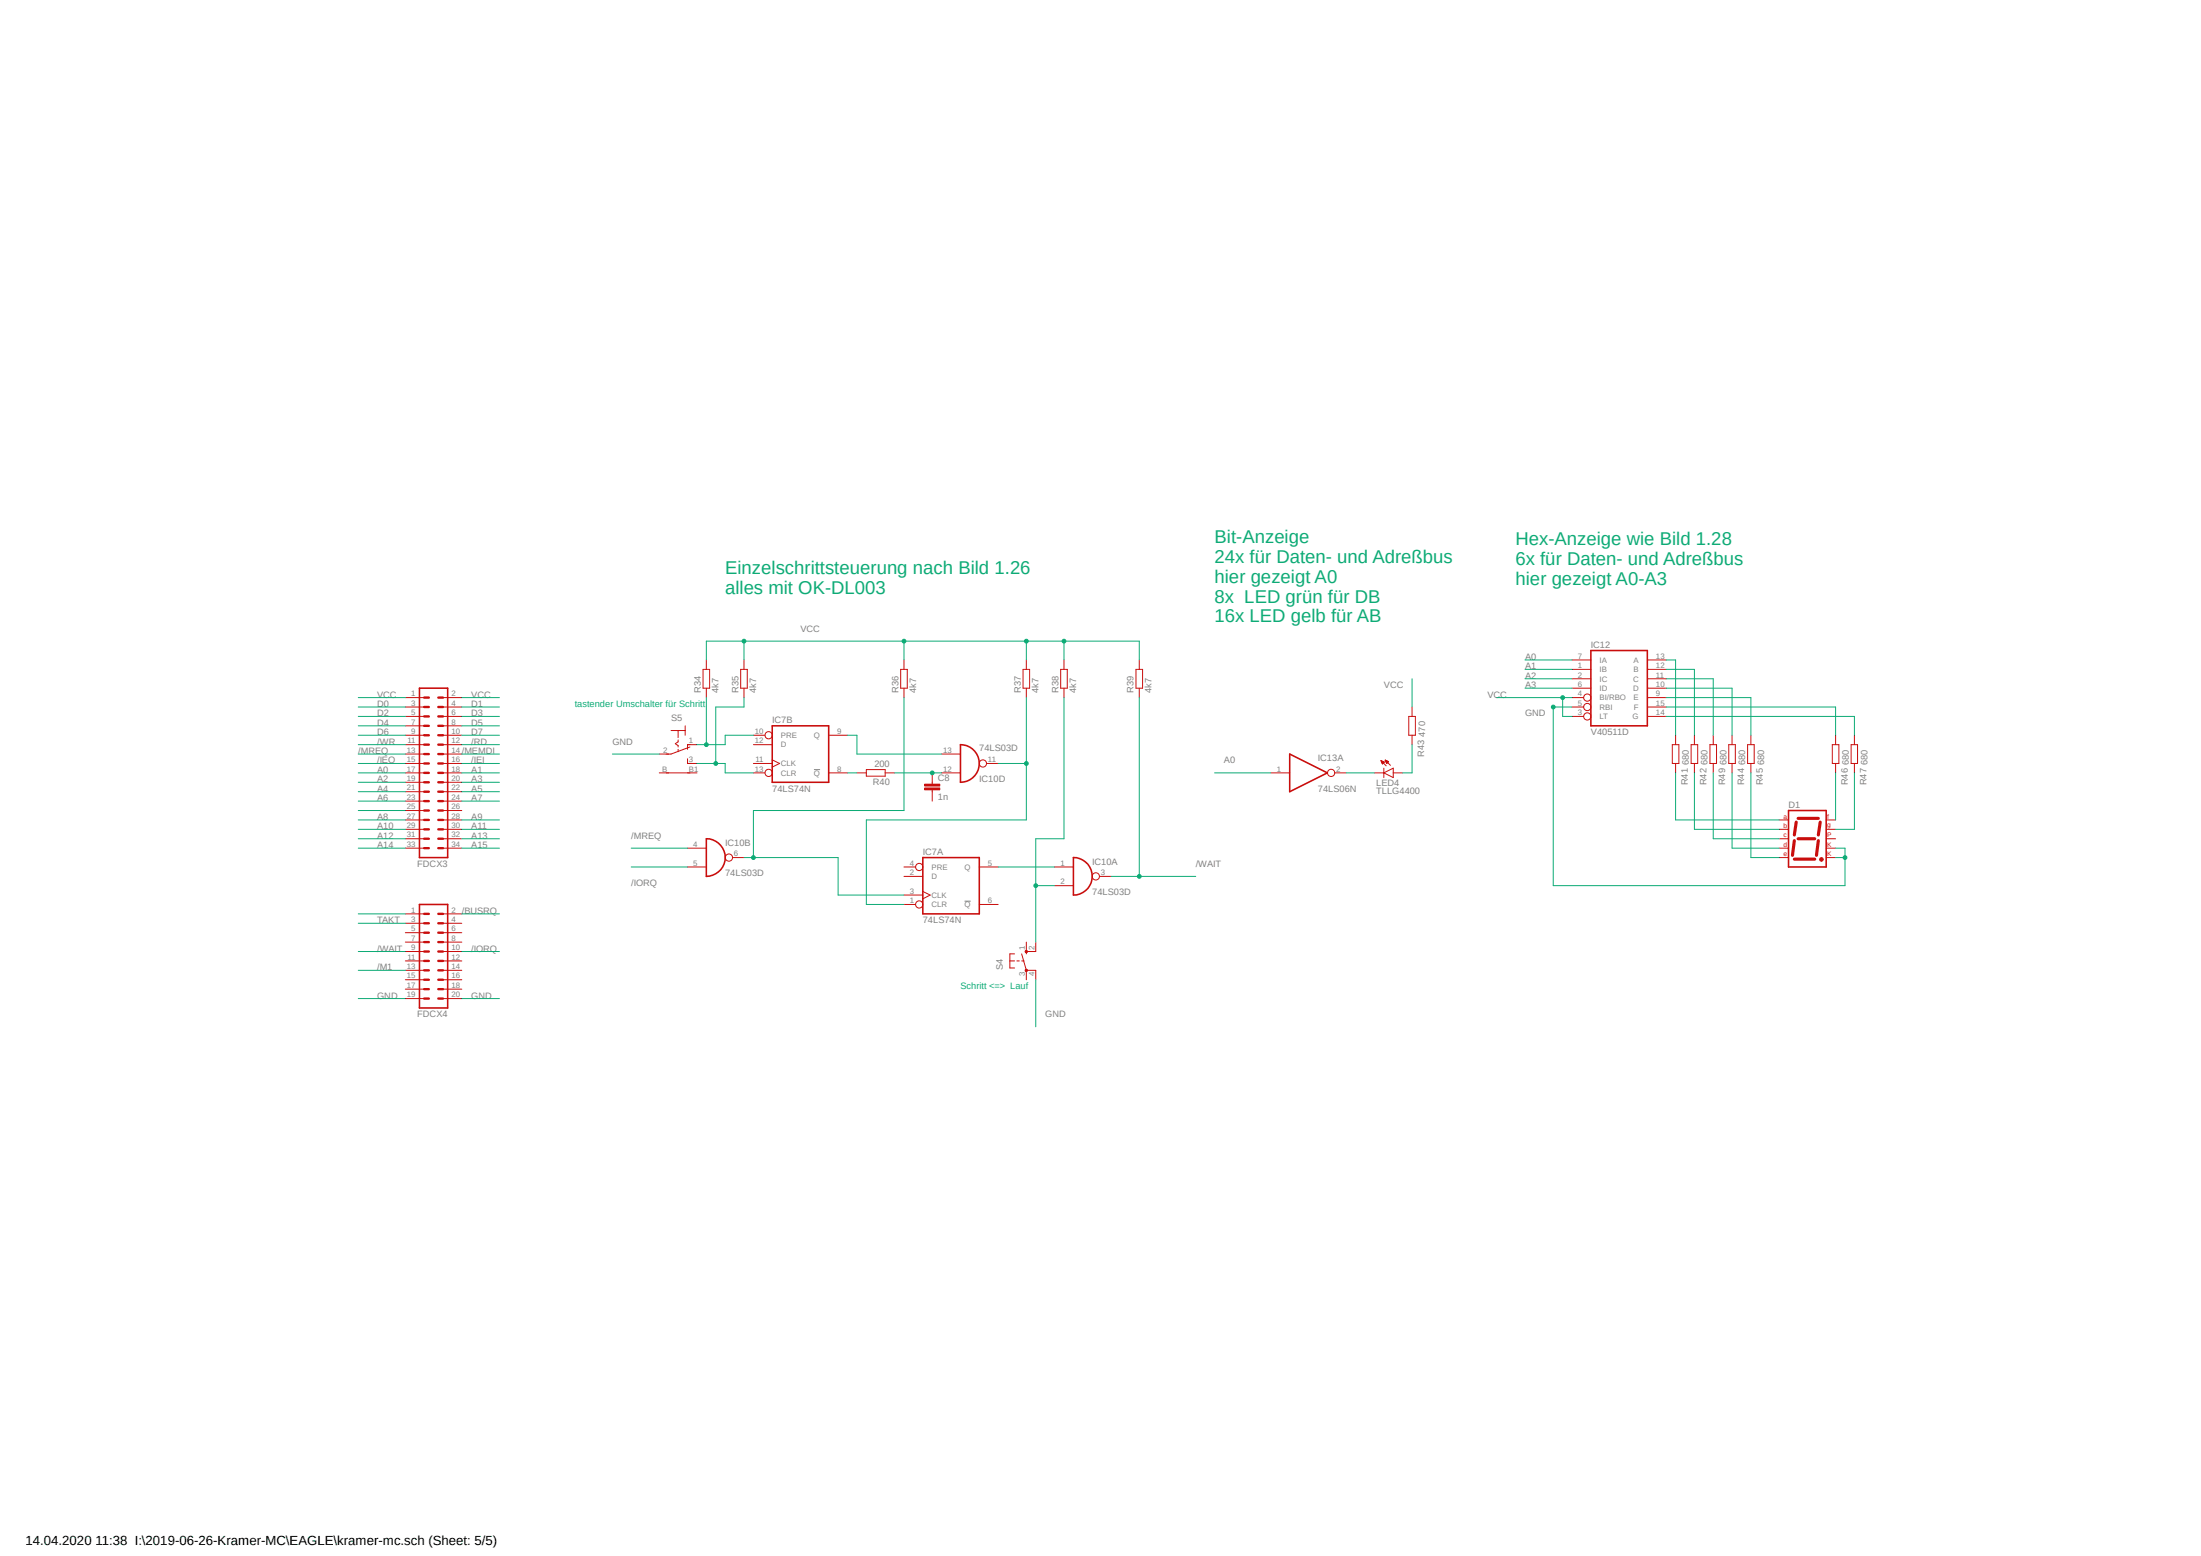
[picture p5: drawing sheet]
<svg xmlns="http://www.w3.org/2000/svg" width="594mm" height="420mm" viewBox="0 0 594 420" stroke-linecap="round" stroke-linejoin="round" font-family="sans-serif">
<path d="M96 141.5l408.8 135.8M504.8 141.5l-408.8 135.8" fill="none" stroke="#fff" stroke-width=".27"/>
<path d="M219.7 207.7h1.6M260.3 243.2h1.7" fill="none" stroke="#808080" stroke-width=".27"/>
<path d="M113.2 185.8h7.6v45.7h-7.6zM208.4 195.9h15.2v15.3h-15.2zM259.2 201a5.1 5.1 0 0 1 5.1 5.1 5.1 5.1 0 0 1-5.1 5.1zM348.1 203.5l10.1 5.1-10.1 5.1zM190.6 226.4a5.1 5.1 0 0 1 5.1 5.1 5.1 5.1 0 0 1-5.1 5.1zM249 231.5h15.3v15.2h-15.3zM289.7 231.5a5.1 5.1 0 0 1 5.1 5 5.1 5.1 0 0 1-5.1 5.1zM113.2 244.1h7.6v28h-7.6z" fill="none" stroke="#c90d0c" stroke-width=".42"/>
<g fill="none" stroke="#c90d0c" stroke-width=".63">
<path d="M114.5 198.5h1.2M114.5 195.9h1.2M114.5 193.4h1.2M114.5 190.8h1.2M114.5 188.3h1.2M118.3 198.5h1.2M118.3 195.9h1.2M118.3 193.4h1.2M118.3 190.8h1.2M118.3 188.3h1.2M114.5 201h1.2M114.5 203.5h1.2"/>
<path d="M114.5 206.1h1.2M114.5 208.6h1.2M114.5 211.2h1.2M114.5 213.7h1.2M114.5 216.2h1.2M114.5 218.8h1.2M118.3 201h1.2M118.3 203.5h1.2M118.3 206.1h1.2M118.3 208.6h1.2M118.3 211.2h1.2M118.3 213.7h1.2"/>
<path d="M118.3 216.2h1.2M118.3 218.8h1.2M114.5 221.3h1.2M114.5 223.9h1.2M114.5 226.4h1.2M114.5 228.9h1.2M118.3 221.3h1.2M118.3 223.9h1.2M118.3 226.4h1.2M118.3 228.9h1.2M114.5 256.8h1.2M114.5 254.3h1.2"/>
<path d="M114.5 251.8h1.2M114.5 249.2h1.2M114.5 246.7h1.2M114.5 259.4h1.2M118.3 256.8h1.2M118.3 254.3h1.2M118.3 251.8h1.2M118.3 249.2h1.2M118.3 246.7h1.2M118.3 259.4h1.2M114.5 261.9h1.2M114.5 264.5h1.2"/>
<path d="M114.5 267h1.2M114.5 269.5h1.2M118.3 261.9h1.2M118.3 264.5h1.2M118.3 267h1.2M118.3 269.5h1.2"/>
</g>
<g fill="none" stroke="#c90d0c" stroke-width=".27">
<path d="M109.4 188.3h5.1M109.4 190.8h5.1M109.4 193.4h5.1M109.4 195.9h5.1M109.4 198.5h5.1M119.5 188.3h5.1M119.5 190.8h5.1M119.5 193.4h5.1M119.5 195.9h5.1M119.5 198.5h5.1M203.3 198.5h3.1M223.6 198.5h5.1"/>
<path d="M109.4 201h5.1M109.4 203.5h5.1M109.4 206.1h5.1M109.4 208.6h5.1M109.4 211.2h5.1M109.4 213.7h5.1M109.4 216.2h5.1M109.4 218.8h5.1M119.5 201h5.1M119.5 203.5h5.1M119.5 206.1h5.1M119.5 208.6h5.1"/>
<path d="M119.5 211.2h5.1M119.5 213.7h5.1M119.5 216.2h5.1M119.5 218.8h5.1M203.3 201h5.1M203.3 206.1h5.1M203.3 208.6h3.1M208.4 205.1l2 1-2 1M223.6 208.6h5.1M254.1 203.5h5.1M254.1 208.6h5.1M266.3 206.1h3.1"/>
<path d="M343 208.6h5.1M360.2 208.6h3.1M109.4 221.3h5.1M109.4 223.9h5.1M109.4 226.4h5.1M109.4 228.9h5.1M119.5 221.3h5.1M119.5 223.9h5.1M119.5 226.4h5.1M119.5 228.9h5.1M185.5 228.9h5.1M185.5 234h5.1"/>
<path d="M197.7 231.5h3.1M244 236.6h5M244 234h3.1M264.3 234h5.1M284.6 234h5.1M284.6 239.1h5.1M296.8 236.6h3M109.4 246.7h5.1M109.4 249.2h5.1M109.4 251.8h5.1M109.4 254.3h5.1M109.4 256.8h5.1"/>
<path d="M109.4 259.4h5.1M119.5 246.7h5.1M119.5 249.2h5.1M119.5 251.8h5.1M119.5 254.3h5.1M119.5 256.8h5.1M119.5 259.4h5.1M244 244.1h3.1M244 241.6h5M249 240.6l2 1-2 1M264.3 244.1h5.1M272.5 259.4h1.3"/>
<path d="M273.8 257.5h-1.3v3.8h1.3M274.4 259.4h.7M275.7 259.4h.7M275.7 257.5l1.3 4.4h2.5M279.5 256.8h-2.5v.7M109.4 261.9h5.1M109.4 264.5h5.1M109.4 267h5.1M109.4 269.5h5.1M119.5 261.9h5.1M119.5 264.5h5.1M119.5 267h5.1"/>
<path d="M119.5 269.5h5.1"/>
<circle cx="207.4" cy="198.5" r=".98"/>
<circle cx="207.4" cy="208.6" r=".98"/>
<circle cx="265.3" cy="206.1" r=".98"/>
<circle cx="359.2" cy="208.6" r=".98"/>
<circle cx="196.7" cy="231.5" r=".98"/>
<circle cx="248.1" cy="234" r=".98"/>
<circle cx="295.7" cy="236.6" r=".98"/>
<circle cx="248.1" cy="244.1" r=".98"/>
</g>
<path d="M276.7 261.7h.5v.5h-.5z" fill-rule="evenodd" fill="#c90d0c"/>
<path d="M276.7 261.7h.5v.5h-.5z" fill="none" stroke="#c90d0c" stroke-width=".27"/>
<path d="M276.7 256.6h.5v.5h-.5z" fill-rule="evenodd" fill="#c90d0c"/>
<g fill="none" stroke="#c90d0c" stroke-width=".27">
<path d="M190.6 178.1v2.6M200.8 178.1v2.6M244 178.1v2.6M277 178.1v2.6M287.1 178.1v2.6M307.5 178.1v2.6M181.1 197.2h3.8M183 197.2v1.9M183 199.7v.5l-.8 .5 .8 .6v.3M184.9 195.9v2.6M189.7 180.7h1.8v5.1h-1.8zM190.6 185.8v2.5"/>
<path d="M199.9 180.7h1.8v5.1h-1.8zM200.8 185.8v2.5M243.1 180.7h1.8v5.1h-1.8zM244 185.8v2.5M276.1 180.7h1.8v5.1h-1.8zM277 185.8v2.5M286.3 180.7h1.7v5.1h-1.7zM287.1 185.8v2.5M306.6 180.7h1.8v5.1h-1.8zM307.5 185.8v2.5M177.9 208.6h10.2M183 202.3v.6"/>
<path d="M185.5 204.8v1.3h2.6M186.2 201.6l-5.1 1.9h-3.2M188.1 201h-2.6v1.3M231.3 208.6h2.5M233.8 207.7h5.1v1.8h-5.1zM238.9 208.6h2.5M251.6 211.2v.5M251.6 213.2v.5M276.7 256.6h.5v.5h-.5zM277 254.3v2.5M279.5 254.3v2.5M277 261.9v2.6"/>
<path d="M279.5 261.9v2.6"/>
</g>
<path d="M249.6 212.7h4v.5h-4z" fill-rule="evenodd" fill="#c90d0c"/>
<path d="M249.6 212.7h4v.5h-4z" fill="none" stroke="#c90d0c" stroke-width=".27"/>
<path d="M249.6 211.7h4v.5h-4z" fill-rule="evenodd" fill="#c90d0c"/>
<g fill="none" stroke="#c90d0c" stroke-width=".27">
<path d="M424.3 178.1h5M444.6 178.1h5.1M424.3 180.7h5M424.3 183.2h5M424.3 193.4h3.1M424.3 188.3h3.1M424.3 190.8h3.1M424.3 185.8h5M444.6 180.7h5.1M444.6 183.2h5.1M444.6 193.4h5.1M444.6 188.3h5.1"/>
<path d="M444.6 190.8h5.1M444.6 185.8h5.1M249.6 211.7h4v.5h-4zM251.6 208.6v2.6M251.6 213.7v2.5"/>
<circle cx="428.4" cy="193.4" r=".98"/>
<circle cx="428.4" cy="188.3" r=".98"/>
<circle cx="428.4" cy="190.8" r=".98"/>
</g>
<path d="M429.3 175.6h15.3v20.3h-15.3zM482.7 218.8h10.1v15.2h-10.1z" fill="none" stroke="#c90d0c" stroke-width=".42"/>
<path d="M484.3 231.9h5.5M484.3 226.9l-.6 4M484.8 221.9l-.5 3.5M485.3 220.9h5.4M485.3 226.4h4.5M490.7 226.9l-.5 4M491.2 221.9l-.5 3.5" fill="none" stroke="#c90d0c" stroke-width=".85"/>
<path d="M491.2 231.6h.7l.2 .4-.2 .3-.3 .2-.4-.2z" fill-rule="evenodd" fill="#c90d0c"/>
<g fill="none" stroke="#c90d0c" stroke-width=".27">
<path d="M380.2 193.4h1.8v5.1h-1.8zM381.1 190.8v2.6M381.1 198.5v2.5M452.2 198.5v2.5M457.3 198.5v2.5M462.4 198.5v2.5M467.4 198.5v2.5M472.5 198.5v2.5M495.4 198.5v2.5M500.5 198.5v2.5M370.9 208.6h2.6M372.7 205.3l1.4 1.4"/>
<path d="M372.7 205.3l.9 .4M372.7 205.3l.4 .9M372.7 205.4h.2M372.8 205.5h.3M372.8 205.6h.5M372.9 205.7h.6M372.9 205.8h.6M373 205.9h.4M373 206h.3M373 206.1h.2M373.1 206.2h.1M373.5 208.6l2.5-1.3v2.6z"/>
<path d="M373.5 207.3v2.6M373.6 205.7l-.5 .5M373.8 205.2l1.4 1.4M373.8 205.2l.9 .4M373.8 205.2l.4 .9 .5-.5M373.8 205.2h.1M373.9 205.3h.2M373.9 205.4h.4M374 205.5h.5M374 205.6h.7M374.1 205.7h.5M374.1 205.8h.4"/>
<path d="M374.2 206h.1M374.2 205.9h.2M376 208.6h2.5M451.3 201h1.8v5.1h-1.8zM452.2 206.1v2.5M456.4 201h1.8v5.1h-1.8zM457.3 206.1v2.5M461.5 201h1.8v5.1h-1.8zM462.4 206.1v2.5M466.6 201h1.7v5.1h-1.7zM467.4 206.1v2.5M471.6 201h1.8v5.1h-1.8z"/>
<path d="M472.5 206.1v2.5M494.5 201h1.8v5.1h-1.8zM495.4 206.1v2.5M499.6 201h1.7v5.1h-1.7zM500.5 206.1v2.5M480.1 226.4h2.6M480.1 223.9h2.6M480.1 221.3h2.6M480.1 228.9h2.6M480.1 231.5h2.6M491.2 231.6h.7l.2 .4-.2 .3-.3 .2-.4-.2zM492.8 226.4h2.6"/>
<path d="M492.8 223.9h2.6M492.8 221.3h2.6M492.8 228.9h2.6M492.8 231.5h2.6"/>
</g>
<g fill="none" stroke="#0dab76" stroke-width=".27">
<path d="M411.6 178.1h12.7M96.7 190.8h12.7M96.7 193.4h12.7M96.7 195.9h12.7M96.7 198.5h12.7M124.6 190.8h10.2M124.6 193.4h10.2M124.6 195.9h10.2M124.6 198.5h10.2M411.6 180.7h12.7M411.6 183.2h12.7M411.6 185.8h12.7"/>
<path d="M419.2 190.8h5.1M96.7 208.6h12.7M96.7 211.2h12.7M96.7 213.7h12.7M96.7 216.2h12.7M124.6 208.6h10.2M124.6 211.2h10.2M124.6 213.7h10.2M124.6 216.2h10.2M165.3 203.5h12.6M327.8 208.6h15.2M96.7 221.3h12.7"/>
<path d="M96.7 223.9h12.7M96.7 226.4h12.7M96.7 228.9h12.7M124.6 221.3h10.2M124.6 223.9h10.2M124.6 226.4h10.2M124.6 228.9h10.2M96.7 246.7h12.7M96.7 269.5h12.7M124.6 269.5h10.2M279.5 264.5v12.7"/>
</g>
<circle cx="419.2" cy="190.8" r=".51" fill="#0dab76"/>
<g fill="none" stroke="#0dab76" stroke-width=".27">
<path d="M419.2 190.8v48.3h78.7v-10.2h-2.5M495.4 231.5h2.5"/>
<circle cx="419.2" cy="190.8" r=".51"/>
</g>
<circle cx="497.9" cy="231.5" r=".51" fill="#0dab76"/>
<g fill="none" stroke="#0dab76" stroke-width=".27">
<path d="M190.6 178.1v-5h96.5v5M200.8 173.1v5M96.7 188.3h12.7M124.6 188.3h10.2"/>
<circle cx="497.9" cy="231.5" r=".51"/>
</g>
<circle cx="200.8" cy="173.1" r=".51" fill="#0dab76"/>
<g fill="none" stroke="#0dab76" stroke-width=".27">
<path d="M287.1 173.1h20.4v5"/>
<circle cx="200.8" cy="173.1" r=".51"/>
</g>
<circle cx="287.1" cy="173.1" r=".51" fill="#0dab76"/>
<g fill="none" stroke="#0dab76" stroke-width=".27">
<path d="M277 173.1v5"/>
<circle cx="287.1" cy="173.1" r=".51"/>
</g>
<circle cx="277" cy="173.1" r=".51" fill="#0dab76"/>
<g fill="none" stroke="#0dab76" stroke-width=".27">
<path d="M244 173.1v5"/>
<circle cx="277" cy="173.1" r=".51"/>
</g>
<circle cx="244" cy="173.1" r=".51" fill="#0dab76"/>
<g fill="none" stroke="#0dab76" stroke-width=".27">
<path d="M403.9 188.3h20.4M421.7 188.3v5.1h2.6"/>
<circle cx="244" cy="173.1" r=".51"/>
</g>
<circle cx="421.7" cy="188.3" r=".51" fill="#0dab76"/>
<g fill="none" stroke="#0dab76" stroke-width=".27">
<path d="M190.6 188.3v12.7M203.3 198.5h-7.6v2.5h-7.6M381.1 183.2v7.6M96.7 201h12.7M96.7 218.8h12.7M96.7 206.1h12.7M124.6 201h10.2M124.6 203.5h10.2M124.6 206.1h10.2M170.3 234h15.2M96.7 249.2h12.7M124.6 246.7h10.2"/>
<path d="M124.6 256.8h10.2M96.7 261.9h12.7"/>
<circle cx="421.7" cy="188.3" r=".51"/>
</g>
<circle cx="190.6" cy="201" r=".51" fill="#0dab76"/>
<g fill="none" stroke="#0dab76" stroke-width=".27">
<path d="M200.8 188.3v2.5h-7.6v15.3M188.1 206.1h7.6v2.5h7.6"/>
<circle cx="190.6" cy="201" r=".51"/>
</g>
<circle cx="193.2" cy="206.1" r=".51" fill="#0dab76"/>
<g fill="none" stroke="#0dab76" stroke-width=".27">
<path d="M228.7 208.6h2.6M241.4 208.6h12.7"/>
<circle cx="193.2" cy="206.1" r=".51"/>
</g>
<circle cx="251.6" cy="208.6" r=".51" fill="#0dab76"/>
<g fill="none" stroke="#0dab76" stroke-width=".27">
<path d="M228.7 198.5h2.6v5h22.8M277 188.3v33h-43.2v22.8h10.2M269.4 206.1h7.6"/>
<circle cx="251.6" cy="208.6" r=".51"/>
</g>
<circle cx="277" cy="206.1" r=".51" fill="#0dab76"/>
<g fill="none" stroke="#0dab76" stroke-width=".27">
<path d="M279.5 239.1h5.1M287.1 226.4h-7.6v27.9"/>
<circle cx="277" cy="206.1" r=".51"/>
</g>
<circle cx="279.5" cy="239.1" r=".51" fill="#0dab76"/>
<g fill="none" stroke="#0dab76" stroke-width=".27">
<path d="M287.1 188.3v38.1M307.5 188.3v48.3M269.4 234h15.2M299.8 236.6h22.9"/>
<circle cx="279.5" cy="239.1" r=".51"/>
</g>
<circle cx="307.5" cy="236.6" r=".51" fill="#0dab76"/>
<g fill="none" stroke="#0dab76" stroke-width=".27">
<path d="M244 188.3v30.5h-40.7v12.7M200.8 231.5h25.4v10.1h17.8M96.7 256.8h12.7"/>
<circle cx="307.5" cy="236.6" r=".51"/>
</g>
<circle cx="203.3" cy="231.5" r=".51" fill="#0dab76"/>
<g fill="none" stroke="#0dab76" stroke-width=".27">
<path d="M449.7 178.1h2.5v20.4M449.7 180.7h7.6v17.8M449.7 183.2h12.7v15.3M449.7 185.8h17.7v12.7M449.7 188.3h22.8v10.2M449.7 190.8h45.7v7.7M449.7 193.4h50.8v5.1M96.7 203.5h12.7M363.3 208.6h7.6M381.1 201v7.6h-2.6M452.2 208.6v12.7h27.9M457.3 208.6v15.3h22.8"/>
<path d="M462.4 208.6v17.8h17.7M467.4 208.6v20.3h12.7M472.5 208.6v22.9h7.6M495.4 208.6v12.7M500.5 208.6v15.3h-5.1M170.3 228.9h15.2"/>
<circle cx="203.3" cy="231.5" r=".51"/>
</g>
<g font-size="5" fill="#0dab76">
<text x="327.8" y="146.6">Bit-Anzeige</text>
<text x="409" y="147.2">Hex-Anzeige wie Bild 1.28</text>
<text x="195.7" y="155.1">Einzelschrittsteuerung nach Bild 1.26</text>
<text x="327.8" y="152">24x für Daten- und Adreßbus</text>
<text x="409" y="152.5">6x für Daten- und Adreßbus</text>
<text x="195.7" y="160.4">alles mit OK-DL003</text>
<text x="327.8" y="157.3">hier gezeigt A0</text>
<text x="409" y="157.9">hier gezeigt A0-A3</text>
<text x="327.8" y="162.6">8x LED grün für DB</text>
<text x="327.8" y="168">16x LED gelb für AB</text>
</g>
<text font-size="3.6" x="6.9" y="417.1">14.04.2020 11:38 I:\2019-06-26-Kramer-MC\EAGLE\kramer-mc.sch (Sheet: 5/5)</text>
<g font-size="2.5" fill="#808080">
<text x="216" y="170.5">VCC</text>
<text x="411.6" y="178.1">A0</text>
<text x="429.3" y="175">IC12</text>
<text x="373.5" y="185.8">VCC</text>
<text x="411.6" y="180.7">A1</text>
<text x="411.6" y="183.2">A2</text>
<text x="411.6" y="185.8">A3</text>
<text x="101.8" y="190.8">D0</text>
<text x="101.8" y="188.3">VCC</text>
<text x="127.2" y="190.8">D1</text>
<text x="127.2" y="188.3">VCC</text>
<text x="189.1" y="187" transform="rotate(-90 189.1 187)">R34</text>
<text x="193.9" y="187" transform="rotate(-90 193.9 187)">4k7</text>
<text x="199.3" y="187" transform="rotate(-90 199.3 187)">R35</text>
<text x="204.1" y="187" transform="rotate(-90 204.1 187)">4k7</text>
<text x="242.5" y="187" transform="rotate(-90 242.5 187)">R36</text>
<text x="247.3" y="187" transform="rotate(-90 247.3 187)">4k7</text>
<text x="275.5" y="187" transform="rotate(-90 275.5 187)">R37</text>
<text x="280.3" y="187" transform="rotate(-90 280.3 187)">4k7</text>
<text x="285.6" y="187" transform="rotate(-90 285.6 187)">R38</text>
<text x="290.4" y="187" transform="rotate(-90 290.4 187)">4k7</text>
<text x="305.9" y="187" transform="rotate(-90 305.9 187)">R39</text>
<text x="310.8" y="187" transform="rotate(-90 310.8 187)">4k7</text>
<text x="401.4" y="188.3">VCC</text>
<text x="101.8" y="193.4">D2</text>
<text x="101.8" y="195.9">D4</text>
<text x="127.2" y="193.4">D3</text>
<text x="127.2" y="195.9">D5</text>
<text x="181.1" y="194.6">S5</text>
<text x="208.4" y="195.3">IC7B</text>
<text x="411.6" y="193.4">GND</text>
<text x="96.7" y="203.5">/MREQ</text>
<text x="101.8" y="198.5">D6</text>
<text x="101.8" y="201">/WR</text>
<text x="124.6" y="203.5">/MEMDI</text>
<text x="127.2" y="198.5">D7</text>
<text x="127.2" y="201">/RD</text>
<text x="165.3" y="201">GND</text>
<text x="264.3" y="202.8">74LS03D</text>
<text x="384.6" y="198.8" transform="rotate(-90 384.6 198.8)">470</text>
<text x="429.3" y="198.5">V40511D</text>
<text x="101.8" y="208.6">A0</text>
<text x="101.8" y="206.1">/IEO</text>
<text x="127.2" y="208.6">A1</text>
<text x="127.2" y="206.1">/IEI</text>
<text x="236" y="207.1">200</text>
<text x="330.3" y="206.1">A0</text>
<text x="355.7" y="205.4">IC13A</text>
<text x="384.4" y="204.3" transform="rotate(-90 384.4 204.3)">R43</text>
<text x="455.8" y="206.5" transform="rotate(-90 455.8 206.5)">680</text>
<text x="460.8" y="206.5" transform="rotate(-90 460.8 206.5)">680</text>
<text x="465.9" y="206.5" transform="rotate(-90 465.9 206.5)">680</text>
<text x="471" y="206.5" transform="rotate(-90 471 206.5)">680</text>
<text x="476.1" y="206.5" transform="rotate(-90 476.1 206.5)">680</text>
<text x="498.9" y="206.5" transform="rotate(-90 498.9 206.5)">680</text>
<text x="504" y="206.5" transform="rotate(-90 504 206.5)">680</text>
<text x="101.8" y="211.2">A2</text>
<text x="101.8" y="213.7">A4</text>
<text x="127.2" y="211.2">A3</text>
<text x="127.2" y="213.7">A5</text>
<text x="208.4" y="213.7">74LS74N</text>
<text x="235.5" y="211.9">R40</text>
<text x="253.1" y="215.9">1n</text>
<text x="253.1" y="210.8">C8</text>
<text x="264.3" y="211">IC10D</text>
<text x="355.7" y="213.7">74LS06N</text>
<text x="371.4" y="214.3">TLLG4400</text>
<text x="371.4" y="212.2">LED4</text>
<text x="455.5" y="212" transform="rotate(-90 455.5 212)">R41</text>
<text x="460.5" y="212" transform="rotate(-90 460.5 212)">R42</text>
<text x="465.6" y="212" transform="rotate(-90 465.6 212)">R49</text>
<text x="470.7" y="212" transform="rotate(-90 470.7 212)">R44</text>
<text x="475.8" y="212" transform="rotate(-90 475.8 212)">R45</text>
<text x="498.6" y="212" transform="rotate(-90 498.6 212)">R46</text>
<text x="503.7" y="212" transform="rotate(-90 503.7 212)">R47</text>
<text x="101.8" y="216.2">A6</text>
<text x="101.8" y="221.3">A8</text>
<text x="127.2" y="216.2">A7</text>
<text x="127.2" y="221.3">A9</text>
<text x="482.7" y="218.1">D1</text>
<text x="101.8" y="223.9">A10</text>
<text x="101.8" y="226.4">A12</text>
<text x="127.2" y="223.9">A11</text>
<text x="127.2" y="226.4">A13</text>
<text x="170.3" y="226.4">/MREQ</text>
<text x="101.8" y="228.9">A14</text>
<text x="127.2" y="228.9">A15</text>
<text x="195.7" y="228.3">IC10B</text>
<text x="249" y="230.8">IC7A</text>
<text x="294.8" y="233.4">IC10A</text>
<text x="112.6" y="234">FDCX3</text>
<text x="170.3" y="239.1">/IORQ</text>
<text x="195.7" y="236.6">74LS03D</text>
<text x="322.7" y="234">/WAIT</text>
<text x="294.8" y="241.6">74LS03D</text>
<text x="101.8" y="249.2">TAKT</text>
<text x="124.6" y="246.7">/BUSRQ</text>
<text x="249" y="249.2">74LS74N</text>
<text x="101.8" y="256.8">/WAIT</text>
<text x="127.2" y="256.8">/IORQ</text>
<text x="101.8" y="261.9">/M1</text>
<text x="270.6" y="261.9" transform="rotate(-90 270.6 261.9)">S4</text>
<text x="101.8" y="269.5">GND</text>
<text x="127.2" y="269.5">GND</text>
<text x="112.6" y="274.6">FDCX4</text>
<text x="282.1" y="274.6">GND</text>
</g>
<g font-size="2.5" fill="#0dab76">
<text x="155.1" y="190.8">tastender Umschalter für Schritt</text>
<text x="259.2" y="267">Schritt &lt;=&gt; Lauf</text>
</g>
<g font-size="2.1" fill="#808080">
<text x="425.8" y="177.8">7</text>
<text x="431.7" y="178.9">IA</text>
<text x="440.9" y="178.9">A</text>
<text x="446.9" y="177.8">13</text>
<text x="425.8" y="180.3">1</text>
<text x="425.8" y="182.9">2</text>
<text x="425.8" y="185.4">6</text>
<text x="431.7" y="181.4">IB</text>
<text x="431.7" y="184">IC</text>
<text x="440.7" y="184">C</text>
<text x="440.9" y="181.4">B</text>
<text x="446.9" y="185.4">10</text>
<text x="446.9" y="182.9">11</text>
<text x="446.9" y="180.3">12</text>
<text x="111" y="188">1</text>
<text x="111" y="190.5">3</text>
<text x="121.9" y="188">2</text>
<text x="121.9" y="190.5">4</text>
<text x="425.8" y="188">4</text>
<text x="425.8" y="190.5">5</text>
<text x="431.7" y="189.1">BI/RBO</text>
<text x="431.7" y="191.6">RBI</text>
<text x="431.7" y="186.5">ID</text>
<text x="440.7" y="186.5">D</text>
<text x="440.9" y="189.1">E</text>
<text x="440.9" y="191.6">F</text>
<text x="446.9" y="188">9</text>
<text x="446.9" y="190.5">15</text>
<text x="111" y="193">5</text>
<text x="111" y="195.6">7</text>
<text x="121.9" y="193">6</text>
<text x="121.9" y="195.6">8</text>
<text x="425.8" y="193">3</text>
<text x="431.7" y="194.1">LT</text>
<text x="440.6" y="194.1">G</text>
<text x="446.9" y="193">14</text>
<text x="109.8" y="203.2">13</text>
<text x="109.9" y="200.7">11</text>
<text x="111" y="198.1">9</text>
<text x="121.9" y="198.1">10</text>
<text x="121.9" y="200.7">12</text>
<text x="121.9" y="203.2">14</text>
<text x="178.9" y="203.2">2</text>
<text x="185.9" y="200.7">1</text>
<text x="203.7" y="200.7">12</text>
<text x="203.7" y="198.1">10</text>
<text x="210.7" y="201.8">D</text>
<text x="210.7" y="199.2">PRE</text>
<text x="219.7" y="199.2">Q</text>
<text x="226" y="198.1">9</text>
<text x="254.5" y="203.2">13</text>
<text x="109.8" y="205.7">15</text>
<text x="109.8" y="208.3">17</text>
<text x="121.9" y="205.7">16</text>
<text x="121.9" y="208.3">18</text>
<text x="178.7" y="208.3">B</text>
<text x="185.9" y="205.7">3</text>
<text x="185.9" y="208.3">B1</text>
<text x="203.7" y="208.3">13</text>
<text x="203.9" y="205.7">11</text>
<text x="210.7" y="209.4">CLR</text>
<text x="210.7" y="206.8">CLK</text>
<text x="219.7" y="209.4">Q</text>
<text x="226" y="208.3">8</text>
<text x="254.5" y="208.3">12</text>
<text x="266.6" y="205.7">11</text>
<text x="344.6" y="208.3">1</text>
<text x="360.6" y="208.3">2</text>
<text x="109.8" y="210.8">19</text>
<text x="109.8" y="213.3">21</text>
<text x="109.8" y="215.9">23</text>
<text x="121.9" y="210.8">20</text>
<text x="121.9" y="213.3">22</text>
<text x="121.9" y="215.9">24</text>
<text x="109.8" y="218.4">25</text>
<text x="109.8" y="220.9">27</text>
<text x="121.9" y="218.4">26</text>
<text x="121.9" y="220.9">28</text>
<text x="109.8" y="223.5">29</text>
<text x="109.8" y="226">31</text>
<text x="121.9" y="223.5">30</text>
<text x="121.9" y="226">32</text>
<text x="109.8" y="228.6">33</text>
<text x="121.9" y="228.6">34</text>
<text x="187.1" y="228.6">4</text>
<text x="187.1" y="233.6">5</text>
<text x="198.1" y="231.1">6</text>
<text x="245.5" y="233.6">4</text>
<text x="266.6" y="233.6">5</text>
<text x="286.2" y="233.6">1</text>
<text x="245.5" y="236.2">2</text>
<text x="251.4" y="237.3">D</text>
<text x="251.4" y="234.8">PRE</text>
<text x="260.3" y="234.8">Q</text>
<text x="286.2" y="238.7">2</text>
<text x="297.1" y="236.2">3</text>
<text x="245.5" y="243.8">1</text>
<text x="245.5" y="241.3">3</text>
<text x="251.4" y="244.9">CLR</text>
<text x="251.4" y="242.4">CLK</text>
<text x="260.3" y="244.9">Q</text>
<text x="266.6" y="243.8">6</text>
<text x="111" y="246.3">1</text>
<text x="111" y="248.9">3</text>
<text x="111" y="251.4">5</text>
<text x="121.9" y="246.3">2</text>
<text x="121.9" y="248.9">4</text>
<text x="121.9" y="251.4">6</text>
<text x="111" y="254">7</text>
<text x="111" y="256.5">9</text>
<text x="121.9" y="254">8</text>
<text x="121.9" y="256.5">10</text>
<text x="276.6" y="256.5" transform="rotate(-90 276.6 256.5)">1</text>
<text x="279.1" y="256.5" transform="rotate(-90 279.1 256.5)">2</text>
<text x="109.8" y="261.6">13</text>
<text x="109.9" y="259">11</text>
<text x="121.9" y="259">12</text>
<text x="121.9" y="261.6">14</text>
<text x="276.6" y="263.5" transform="rotate(-90 276.6 263.5)">3</text>
<text x="279.1" y="263.5" transform="rotate(-90 279.1 263.5)">4</text>
<text x="109.8" y="264.1">15</text>
<text x="109.8" y="266.7">17</text>
<text x="109.8" y="269.2">19</text>
<text x="121.9" y="264.1">16</text>
<text x="121.9" y="266.7">18</text>
<text x="121.9" y="269.2">20</text>
</g>
<g font-size="1.8" fill="#c90d0c">
<text x="481.3" y="221">a</text>
<text x="493.1" y="221">f</text>
<text x="481.3" y="223.6">b</text>
<text x="481.3" y="226">c</text>
<text x="493.1" y="223.2">g</text>
<text x="493.1" y="226">P</text>
<text x="481.3" y="228.6">d</text>
<text x="481.3" y="231.2">e</text>
<text x="493.1" y="228.6">K</text>
<text x="493.1" y="231.2">K</text>
</g>
</svg>
